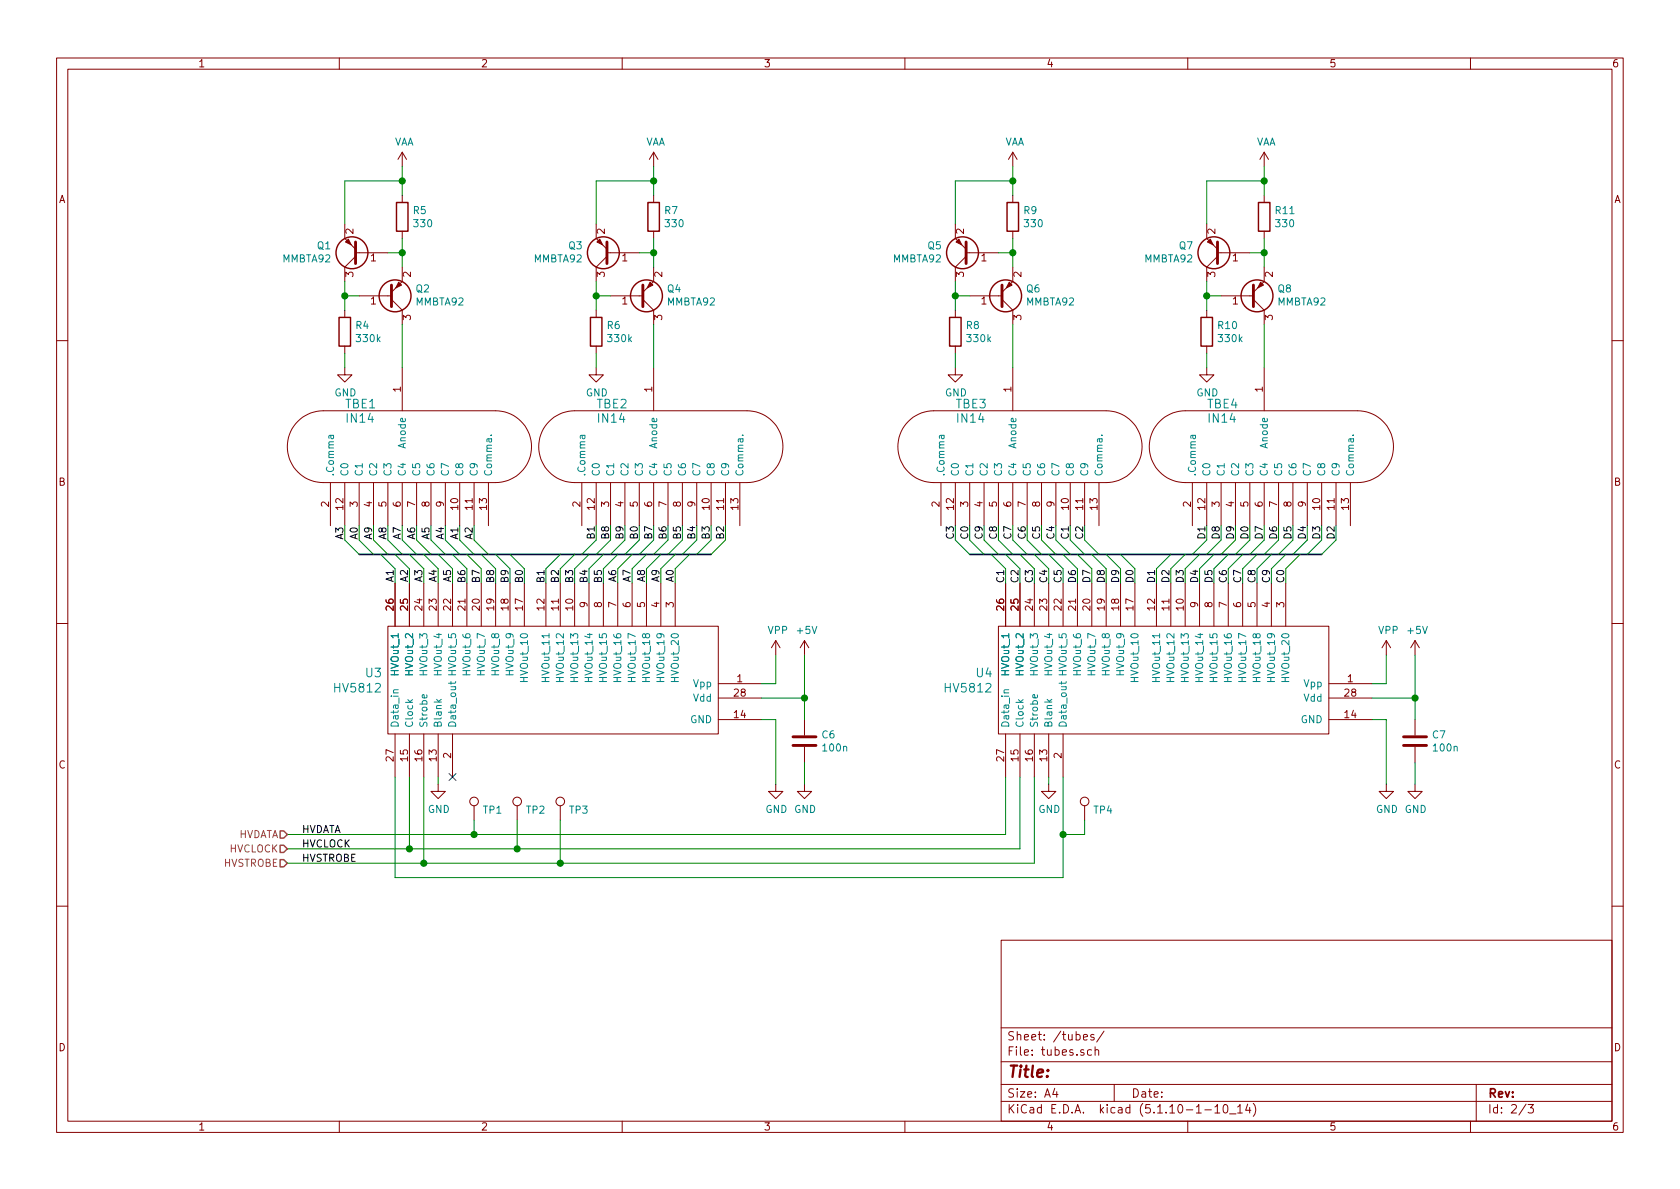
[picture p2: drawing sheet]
<svg xmlns="http://www.w3.org/2000/svg" width="297mm" height="210mm" viewBox="0 0 297 210" stroke-linecap="round" stroke-linejoin="round" font-family="sans-serif">
<g fill="none" stroke="#840000" stroke-width=".18">
<path d="M10 10.3h277v189.9h-277zM12 12.2h273v186.1h-273zM60 10.3v1.9M110 10.3v1.9M160 10.3v1.9M210 10.3v1.9M260 10.3v1.9M61 39.6v2.6l1.9 1.9M71.1 26.9v2.6M71.1 34.5v1.3M71.1 26.9l-.7 1.3M71.1 26.9l.8 1.3"/>
<path d="M105.4 39.6v2.6l1.9 1.9M115.6 26.9v2.6M115.6 34.5v1.3M115.6 26.9l-.8 1.3M115.6 26.9l.7 1.3M168.9 39.6v2.6l1.9 1.9M179.1 26.9v2.6M179.1 34.5v1.3M179.1 26.9l-.8 1.3M179.1 26.9l.7 1.3M213.4 39.6v2.6l1.9 1.9M223.5 26.9v2.6"/>
<path d="M223.5 34.5v1.3M223.5 26.9l-.7 1.3M223.5 26.9l.8 1.3M61 54.9v1.2M62.9 44.7h5.7M62.9 45.3l-1.9 1.9v2.6M63.5 52.3h5.7M69.2 53l1.9 1.9v2.5M71.1 47.2v2.6l-1.9 1.9M71.1 40.9v1.3M105.4 54.9v1.2M107.3 44.7h5.7"/>
<path d="M107.3 45.3l-1.9 1.9v2.6M107.9 52.3h5.8M113.7 53l1.9 1.9v2.5M115.6 47.2v2.6l-1.9 1.9M115.6 40.9v1.3M168.9 54.9v1.2M170.8 45.3l-1.9 1.9v2.6M170.8 44.7h5.7M171.4 52.3h5.8M177.2 53l1.9 1.9v2.5M179.1 40.9v1.3M179.1 47.2v2.6l-1.9 1.9"/>
<path d="M213.4 54.9v1.2M215.3 45.3l-1.9 1.9v2.6M215.3 44.7h5.7M215.9 52.3h5.7M221.6 53l1.9 1.9v2.5M223.5 40.9v1.3M223.5 47.2v2.6l-1.9 1.9M10 60.2h2M52.7 74.5a6.4 6.4 0 0 1 4.4-1.9h30.5a6.3 6.3 0 0 1 6.4 6.4 6.3 6.3 0 0 1-6.4 6.3h-30.5a6.3 6.3 0 0 1-5.8-3.9 6.3 6.3 0 0 1 1.4-6.9zM61 65v1.3h1.2l-1.2 1.3-1.3-1.3h1.3M61 61.2v1.3M71.1 65v7.6"/>
<path d="M97.1 74.5a6.4 6.4 0 0 1 4.5-1.9h30.5a6.3 6.3 0 0 1 6.3 6.4 6.3 6.3 0 0 1-6.3 6.3h-30.5a6.3 6.3 0 0 1-5.9-3.9 6.3 6.3 0 0 1 1.4-6.9zM105.4 65v1.3h1.3l-1.3 1.3-1.3-1.3h1.3M105.4 61.2v1.3M115.6 65v7.6M160.6 74.5a6.4 6.4 0 0 1 4.5-1.9h30.5a6.3 6.3 0 0 1 6.3 6.4 6.3 6.3 0 0 1-6.3 6.3h-30.5a6.3 6.3 0 0 1-5.9-3.9 6.3 6.3 0 0 1 1.4-6.9zM168.9 65v1.3h1.3l-1.3 1.3-1.3-1.3h1.3M168.9 61.2v1.3M179.1 65v7.6M205.1 74.5a6.4 6.4 0 0 1 4.4-1.9h30.5a6.3 6.3 0 0 1 6.4 6.4 6.3 6.3 0 0 1-6.4 6.3h-30.5a6.3 6.3 0 0 1-5.8-3.9 6.3 6.3 0 0 1 1.4-6.9zM213.4 65v1.3h1.2l-1.2 1.3-1.3-1.3h1.3M213.4 61.2v1.3M223.5 65v7.6"/>
<path d="M285 60.2h2M58.4 85.3v7.7M61 85.3v7.7M63.5 85.3v7.7M66 85.3v7.7M68.6 85.3v7.7M71.1 85.3v7.7M73.7 85.3v7.7M76.2 85.3v7.7M78.7 85.3v7.7M81.3 85.3v7.7M83.8 85.3v7.7"/>
<path d="M86.4 85.3v7.7M102.9 85.3v7.7M105.4 85.3v7.7M107.9 85.3v7.7M110.5 85.3v7.7M113 85.3v7.7M115.6 85.3v7.7M118.1 85.3v7.7M120.6 85.3v7.7M123.2 85.3v7.7M125.7 85.3v7.7M128.3 85.3v7.7"/>
<path d="M130.8 85.3v7.7M166.4 85.3v7.7M168.9 85.3v7.7M171.4 85.3v7.7M174 85.3v7.7M176.5 85.3v7.7M179.1 85.3v7.7M181.6 85.3v7.7M184.1 85.3v7.7M186.7 85.3v7.7M189.2 85.3v7.7M191.8 85.3v7.7"/>
<path d="M194.3 85.3v7.7M210.8 85.3v7.7M213.4 85.3v7.7M215.9 85.3v7.7M218.4 85.3v7.7M221 85.3v7.7M223.5 85.3v7.7M226.1 85.3v7.7M228.6 85.3v7.7M231.1 85.3v7.7M233.7 85.3v7.7M236.2 85.3v7.7"/>
<path d="M238.8 85.3v7.7M10 110.3h2M68.6 110.7h58.4v19.1h-58.4zM69.8 103.1v7.6M72.4 103.1v7.6M74.9 103.1v7.6M77.5 103.1v7.6M80 103.1v7.6M82.5 103.1v7.6M85.1 103.1v7.6M87.6 103.1v7.6M90.2 103.1v7.6"/>
<path d="M92.7 103.1v7.6M96.5 103.1v7.6M99.1 103.1v7.6M101.6 103.1v7.6M104.1 103.1v7.6M106.7 103.1v7.6M109.2 103.1v7.6M111.8 103.1v7.6M114.3 103.1v7.6M116.8 103.1v7.6M119.4 103.1v7.6M137.2 113.3l-.8 1.2"/>
<path d="M137.2 113.3v2.5M137.2 113.3l.7 1.2M142.2 113.3v2.5M142.2 113.3l-.7 1.2M142.2 113.3l.8 1.2M176.5 110.7h58.4v19.1h-58.4zM177.8 103.1v7.6M180.3 103.1v7.6M182.9 103.1v7.6M185.4 103.1v7.6M188 103.1v7.6M190.5 103.1v7.6"/>
<path d="M193 103.1v7.6M195.6 103.1v7.6M198.1 103.1v7.6M200.7 103.1v7.6M204.5 103.1v7.6M207 103.1v7.6M209.5 103.1v7.6M212.1 103.1v7.6M214.6 103.1v7.6M217.2 103.1v7.6M219.7 103.1v7.6M222.2 103.1v7.6"/>
<path d="M224.8 103.1v7.6M227.3 103.1v7.6M245.1 113.3l-.8 1.2M245.1 113.3v2.5M245.1 113.3l.8 1.2M250.2 113.3v2.5M250.2 113.3l-.8 1.2M250.2 113.3l.8 1.2M285 110.3h2M69.8 129.8v7.6M72.4 129.8v7.6M74.9 129.8v7.6"/>
<path d="M77.5 138.7v1.2h1.2l-1.2 1.3-1.3-1.3h1.3M77.5 129.8v7.6M80 129.8v7.6M127 120.9h7.6M127 127.2h7.6M127 123.4h7.6M137.2 138.7v1.2h1.2l-1.2 1.3-1.3-1.3h1.3M142.2 138.7v1.2h1.3l-1.3 1.3-1.2-1.3h1.2M142.2 127.2v2.8M142.2 132.1v2.8M177.8 129.8v7.6M180.3 129.8v7.6"/>
<path d="M182.9 129.8v7.6M185.4 138.7v1.2h1.3l-1.3 1.3-1.3-1.3h1.3M185.4 129.8v7.6M188 129.8v7.6M234.9 120.9h7.7M234.9 127.2h7.7M234.9 123.4h7.7M245.1 138.7v1.2h1.3l-1.3 1.3-1.3-1.3h1.3M250.2 138.7v1.2h1.3l-1.3 1.3-1.3-1.3h1.3M250.2 127.2v2.8M250.2 132.1v2.8M83.8 142.5v2.5"/>
<path d="M91.4 142.5v2.5M99.1 142.5v2.5M191.8 142.5v2.5M10 160.2h2M177 166.3h108v32h-108zM285 160.2h2M60 198.3v1.9M110 198.3v1.9M160 198.3v1.9M177 194.8h108M177 191.8h108M177 187.8h108"/>
<path d="M177 181.8h108M186.5 192.5l-.4 1h1M186.8 193v1M191.6 183.4l.7-.1-.1-.3-.4-.1-.2 .2v.7h.6M193 185.7l-.4-.1-.3 .3v.6l.3 .1 .4-.1M193.4 183a.37 .37 0 0 0-.6 .1l.1 .3 .5 .1 .1 .1-.2 .3-.5-.1M193.6 185.7l.2-.1 .4 .1 .1 .9M193.6 185.1v1.5M195.2 182.3l-1.3 2M197 191.8v3M210 198.3v1.9M213 196.3h1.2"/>
<path d="M214.8 195.8l.4-.5v1.5M214.8 196.8h.9M216.4 195.5l.3-.2a.94 .94 0 0 1 0 1.5l-.4-.3v-.6zM217.4 197h1.1M218.8 195.8l.5-.5v1.5M218.8 196.8h.9M220.6 195.2l-.4 1.1h1M221 195.8v1M221.6 195.1a1.71 1.71 0 0 1 0 2.3M260 198.3v1.9M261 191.8v6.5M269.8 195.2l-1.2 2"/>
<path d="M270.2 195.3h.9l-.5 .6 .4 .1v.7l-.2 .1-.6-.1"/>
<circle cx="83.8" cy="141.7" r=".76"/>
<circle cx="91.4" cy="141.7" r=".76"/>
<circle cx="99.1" cy="141.7" r=".76"/>
<circle cx="191.8" cy="141.7" r=".76"/>
</g>
<g fill="none" stroke="#008484" stroke-width=".18">
<path d="M58.4 77l.1 .4 .2 .2 .2-.1v-.5M59 77h-.8v.5M86.8 77h.1M102.9 77v.4l.2 .2 .3-.1v-.5M103.4 77h-.8v.5M131.2 77h.2M166.4 77v.4l.2 .2 .3-.1v-.5M166.9 77h-.8v.5M194.7 77h.2M210.8 77l.1 .4 .2 .2 .2-.1v-.5M211.4 77h-.8v.5M239.2 77h.1"/>
<path d="M70.4 122h-.8v.3l.1 .2M72.1 123.7l.5 .5M72.9 123.7l-.4 .4M75.4 122.9l.1 .3-.2 .2h-.6v-.5l.3-.1 .1 .6M77.2 123.7l.5 .4M78 123.7l-.5 .3M79.7 120.5v.5M80.6 120.5l-.2 .3h-1.1M178.4 122h-.8l-.1 .3 .1 .2M180.1 123.7l.4 .5M180.9 123.7l-.5 .4M183.4 122.9v.3l-.1 .2h-.6v-.5l.2-.1 .1 .6"/>
<path d="M185.1 123.7l.5 .4M186 123.7l-.5 .3M187.7 120.5v.5M188.5 120.5l-.2 .3h-1.1"/>
</g>
<g fill="none" stroke="#840000" stroke-width=".25">
<path d="M70.1 35.8h2v5.1h-2zM114.6 35.8h2v5.1h-2zM178.1 35.8h2v5.1h-2zM222.5 35.8h2v5.1h-2zM59.9 56.1h2.1v5.1h-2.1zM104.4 56.1h2v5.1h-2zM167.9 56.1h2v5.1h-2zM212.3 56.1h2.1v5.1h-2.1z"/>
<circle cx="62.2" cy="44.7" r="2.82"/>
<circle cx="69.8" cy="52.3" r="2.82"/>
<circle cx="106.7" cy="44.7" r="2.82"/>
<circle cx="114.3" cy="52.3" r="2.82"/>
<circle cx="170.2" cy="44.7" r="2.82"/>
<circle cx="177.8" cy="52.3" r="2.82"/>
<circle cx="214.6" cy="44.7" r="2.82"/>
<circle cx="222.2" cy="52.3" r="2.82"/>
</g>
<g fill="#840000" stroke="#840000" stroke-width=".51">
<path d="M221.6 50.4v3.8z"/>
<path d="M177.2 50.4v3.8z"/>
<path d="M113.7 50.4v3.8z"/>
<path d="M69.2 50.4v3.8z"/>
<path d="M215.3 42.8v3.8z"/>
<path d="M170.8 42.8v3.8z"/>
<path d="M107.3 42.8v3.8z"/>
<path d="M62.9 42.8v3.8z"/>
</g>
<g fill="#840000" stroke="#840000" stroke-width=".18">
<path d="M222.9 49.9l.5 .5-1 .5z"/>
<path d="M178.4 49.9l.5 .5-1 .5z"/>
<path d="M114.9 49.9l.5 .5-1 .5z"/>
<path d="M70.5 49.9l.5 .5-1 .5z"/>
<path d="M213.5 42.8l.5-.5 .5 1z"/>
<path d="M169 42.8l.5-.5 .6 1z"/>
<path d="M105.5 42.8l.5-.5 .6 1z"/>
<path d="M61.1 42.8l.5-.5 .5 1z"/>
</g>
<path d="M140.2 131.8h4.1M140.2 130.3h4.1M248.2 131.8h4M248.2 130.3h4" fill="none" stroke="#840000" stroke-width=".51"/>
<path d="M63.5 98h62.2M171.4 98h62.3" fill="none" stroke="#000084" stroke-width=".3"/>
<g fill="none" stroke="#008400" stroke-width=".18">
<path d="M71.1 29.5v5M71.1 32h-10.1v7.6M115.6 32h-10.2v7.6M115.6 29.5v5M179.1 32h-10.2v7.6M179.1 29.5v5M223.5 32h-10.1v7.6M223.5 29.5v5M61 49.8v5.1M61 52.3h2.5M68.6 44.7h2.5M71.1 42.2v5"/>
<path d="M71.1 57.4v7.6M105.4 52.3h2.5M105.4 49.8v5.1M113 44.7h2.6M115.6 42.2v5M115.6 57.4v7.6M168.9 52.3h2.5M168.9 49.8v5.1M176.5 44.7h2.6M179.1 42.2v5M179.1 57.4v7.6M213.4 49.8v5.1"/>
<path d="M213.4 52.3h2.5M221 44.7h2.5M223.5 42.2v5M223.5 57.4v7.6M61 62.5v2.5M105.4 62.5v2.5M168.9 62.5v2.5M213.4 62.5v2.5M61 95.5l2.5 2.5M63.5 95.5l2.5 2.5M66 95.5l2.6 2.5M67.3 98l2.5 2.6"/>
<path d="M68.6 95.5l2.5 2.5M69.8 98l2.6 2.6M71.1 95.5l2.6 2.5M72.4 98l2.5 2.6M73.7 95.5l2.5 2.5M74.9 98l2.6 2.6M76.2 95.5l2.5 2.5M77.5 98l2.5 2.6M78.7 95.5l2.6 2.5M80 98l2.5 2.6M81.3 93v2.5l2.5 2.5M82.5 98l2.6 2.6"/>
<path d="M83.8 95.5l2.6 2.5M85.1 98l2.5 2.6M87.6 98l2.6 2.6M90.2 98l2.5 2.6M99.1 98l-2.6 2.6M101.6 98l-2.5 2.6M104.1 98l-2.5 2.6M105.4 93v2.5l-2.5 2.5M106.7 98l-2.6 2.6M107.9 95.5l-2.5 2.5M109.2 98l-2.5 2.6M110.5 95.5l-2.6 2.5"/>
<path d="M111.8 98l-2.6 2.6M113 95.5l-2.5 2.5M114.3 98l-2.5 2.6M115.6 95.5l-2.6 2.5M116.8 98l-2.5 2.6M118.1 95.5l-2.5 2.5M119.4 98l-2.6 2.6M120.6 95.5l-2.5 2.5M121.9 98l-2.5 2.6M123.2 95.5l-2.6 2.5M125.7 95.5l-2.5 2.5M128.3 95.5l-2.6 2.5"/>
<path d="M168.9 95.5l2.5 2.5M171.4 95.5l2.6 2.5M174 95.5l2.5 2.5M175.3 98l2.5 2.6M176.5 95.5l2.6 2.5M177.8 98l2.5 2.6M179.1 95.5l2.5 2.5M180.3 98l2.6 2.6M181.6 95.5l2.5 2.5M182.9 98l2.5 2.6M184.1 95.5l2.6 2.5M185.4 98l2.6 2.6"/>
<path d="M186.7 95.5l2.5 2.5M188 98l2.5 2.6M189.2 93v2.5l2.6 2.5M190.5 98l2.5 2.6M191.8 95.5l2.5 2.5M193 98l2.6 2.6M195.6 98l2.5 2.6M198.1 98l2.6 2.6M207 98l-2.5 2.6M209.5 98l-2.5 2.6M212.1 98l-2.6 2.6M213.4 93v2.5l-2.6 2.5"/>
<path d="M214.6 98l-2.5 2.6M215.9 95.5l-2.5 2.5M217.2 98l-2.6 2.6M218.4 95.5l-2.5 2.5M219.7 98l-2.5 2.6M221 95.5l-2.6 2.5M222.2 98l-2.5 2.6M223.5 95.5l-2.5 2.5M224.8 98l-2.6 2.6M226.1 95.5l-2.6 2.5M227.3 98l-2.5 2.6M228.6 95.5l-2.5 2.5"/>
<path d="M229.9 98l-2.6 2.6M231.1 95.5l-2.5 2.5M233.7 95.5l-2.6 2.5M236.2 95.5l-2.5 2.5M137.2 115.8v5.1h-2.6M142.2 115.8v11.4M245.1 115.8v5.1h-2.5M250.2 115.8v11.4M69.8 137.4v17.8h118.2v-17.8M72.4 137.4v12.7M74.9 137.4v15.2M77.5 137.4v1.3"/>
<path d="M134.6 123.4h7.6M134.6 127.2h2.6v11.5M142.2 134.9v3.8M177.8 137.4v10.2h-127M180.3 137.4v12.7h-129.5M182.9 137.4v15.2h-132.1M185.4 137.4v1.3M242.6 127.2h2.5v11.5M242.6 123.4h7.6M250.2 134.9v3.8M83.8 145v2.6M91.4 145v5.1"/>
<path d="M99.1 145v7.6M191.8 145v2.6h-3.8"/>
</g>
<path d="M49.5 152h.7l.6 .6-.6 .7h-.7zM49.5 149.5h.7l.6 .6-.6 .6h-.7zM49.5 146.9h.7l.6 .7-.6 .6h-.7z" fill="none" stroke="#848400" stroke-width=".25"/>
<g fill="#008400" stroke="#008400" stroke-width=".25">
<circle cx="179.1" cy="32" r=".51"/>
<circle cx="99.1" cy="152.6" r=".51"/>
<circle cx="91.4" cy="150.1" r=".51"/>
<circle cx="83.8" cy="147.6" r=".51"/>
<circle cx="74.9" cy="152.6" r=".51"/>
<circle cx="72.4" cy="150.1" r=".51"/>
<circle cx="71.1" cy="32" r=".51"/>
<circle cx="71.1" cy="44.7" r=".51"/>
<circle cx="61" cy="52.3" r=".51"/>
<circle cx="115.6" cy="32" r=".51"/>
<circle cx="115.6" cy="44.7" r=".51"/>
<circle cx="105.4" cy="52.3" r=".51"/>
<circle cx="250.2" cy="123.4" r=".51"/>
<circle cx="142.2" cy="123.4" r=".51"/>
<circle cx="213.4" cy="52.3" r=".51"/>
<circle cx="223.5" cy="44.7" r=".51"/>
<circle cx="188" cy="147.6" r=".51"/>
<circle cx="223.5" cy="32" r=".51"/>
<circle cx="168.9" cy="52.3" r=".51"/>
<circle cx="179.1" cy="44.7" r=".51"/>
</g>
<path d="M79.4 136.8l1.2 1.2M80.6 136.8l-1.2 1.2" fill="none" stroke="#000084" stroke-width=".18"/>
<text font-size="2.8" fill="#840000" x="178" y="190.5">Title:</text>
<g font-size="2.1" fill="#008484">
<text x="61.1" y="72.2">TBE1</text>
<text x="61.4" y="74.7">IN14</text>
<text x="105.5" y="72.2">TBE2</text>
<text x="105.9" y="74.7">IN14</text>
<text x="169" y="72.2">TBE3</text>
<text x="169.4" y="74.7">IN14</text>
<text x="213.5" y="72.2">TBE4</text>
<text x="213.8" y="74.7">IN14</text>
<text x="64.7" y="119.8">U3</text>
<text x="172.6" y="119.8">U4</text>
<text x="59.4" y="122.4">HV5812</text>
<text x="167.3" y="122.4">HV5812</text>
</g>
<g font-size="2.1" fill="#840000">
<text x="178" y="184">Sheet: /tubes/</text>
<text x="178" y="186.7">File: tubes.sch</text>
<text x="178" y="196.9">KiCad E.D.A. kicad (5.1.10-1-10_14)</text>
<text x="178" y="194.1">Size: A4</text>
<text x="200" y="194.1">Date:</text>
<text x="263" y="194.1">Rev:</text>
<text x="263" y="196.9">Id: 2/3</text>
</g>
<g font-size="1.8" fill="#840000">
<text x="35" y="11.9">1</text>
<text x="85" y="11.9">2</text>
<text x="135" y="11.9">3</text>
<text x="185" y="11.9">4</text>
<text x="235" y="11.9">5</text>
<text x="285" y="11.9">6</text>
<text x="10.4" y="35.9">A</text>
<text x="285.4" y="35.9">A</text>
<text x="62.5" y="41.4" transform="rotate(-90 62.5 41.4)">2</text>
<text x="106.9" y="41.4" transform="rotate(-90 106.9 41.4)">2</text>
<text x="170.4" y="41.4" transform="rotate(-90 170.4 41.4)">2</text>
<text x="214.9" y="41.4" transform="rotate(-90 214.9 41.4)">2</text>
<text x="65.6" y="46.2">1</text>
<text x="110" y="46.2">1</text>
<text x="173.5" y="46.2">1</text>
<text x="218" y="46.2">1</text>
<text x="62.5" y="49" transform="rotate(-90 62.5 49)">3</text>
<text x="65.6" y="53.8">1</text>
<text x="72.6" y="49" transform="rotate(-90 72.6 49)">2</text>
<text x="106.9" y="49" transform="rotate(-90 106.9 49)">3</text>
<text x="110" y="53.8">1</text>
<text x="117.1" y="49" transform="rotate(-90 117.1 49)">2</text>
<text x="170.4" y="49" transform="rotate(-90 170.4 49)">3</text>
<text x="173.5" y="53.8">1</text>
<text x="180.6" y="49" transform="rotate(-90 180.6 49)">2</text>
<text x="214.9" y="49" transform="rotate(-90 214.9 49)">3</text>
<text x="218" y="53.8">1</text>
<text x="225" y="49" transform="rotate(-90 225 49)">2</text>
<text x="72.6" y="56.6" transform="rotate(-90 72.6 56.6)">3</text>
<text x="117.1" y="56.6" transform="rotate(-90 117.1 56.6)">3</text>
<text x="180.6" y="56.6" transform="rotate(-90 180.6 56.6)">3</text>
<text x="225" y="56.6" transform="rotate(-90 225 56.6)">3</text>
<text x="70.9" y="69.3" transform="rotate(-90 70.9 69.3)">1</text>
<text x="115.3" y="69.3" transform="rotate(-90 115.3 69.3)">1</text>
<text x="178.8" y="69.3" transform="rotate(-90 178.8 69.3)">1</text>
<text x="223.3" y="69.3" transform="rotate(-90 223.3 69.3)">1</text>
<text x="10.4" y="85.9">B</text>
<text x="58.2" y="89.6" transform="rotate(-90 58.2 89.6)">2</text>
<text x="63.2" y="89.6" transform="rotate(-90 63.2 89.6)">3</text>
<text x="65.8" y="89.6" transform="rotate(-90 65.8 89.6)">4</text>
<text x="68.3" y="89.6" transform="rotate(-90 68.3 89.6)">5</text>
<text x="70.9" y="89.6" transform="rotate(-90 70.9 89.6)">6</text>
<text x="73.4" y="89.6" transform="rotate(-90 73.4 89.6)">7</text>
<text x="75.9" y="89.6" transform="rotate(-90 75.9 89.6)">8</text>
<text x="78.5" y="89.6" transform="rotate(-90 78.5 89.6)">9</text>
<text x="102.6" y="89.6" transform="rotate(-90 102.6 89.6)">2</text>
<text x="107.7" y="89.6" transform="rotate(-90 107.7 89.6)">3</text>
<text x="110.2" y="89.6" transform="rotate(-90 110.2 89.6)">4</text>
<text x="112.8" y="89.6" transform="rotate(-90 112.8 89.6)">5</text>
<text x="115.3" y="89.6" transform="rotate(-90 115.3 89.6)">6</text>
<text x="117.9" y="89.6" transform="rotate(-90 117.9 89.6)">7</text>
<text x="120.4" y="89.6" transform="rotate(-90 120.4 89.6)">8</text>
<text x="122.9" y="89.6" transform="rotate(-90 122.9 89.6)">9</text>
<text x="166.1" y="89.6" transform="rotate(-90 166.1 89.6)">2</text>
<text x="171.2" y="89.6" transform="rotate(-90 171.2 89.6)">3</text>
<text x="173.7" y="89.6" transform="rotate(-90 173.7 89.6)">4</text>
<text x="176.3" y="89.6" transform="rotate(-90 176.3 89.6)">5</text>
<text x="178.8" y="89.6" transform="rotate(-90 178.8 89.6)">6</text>
<text x="181.4" y="89.6" transform="rotate(-90 181.4 89.6)">7</text>
<text x="183.9" y="89.6" transform="rotate(-90 183.9 89.6)">8</text>
<text x="186.4" y="89.6" transform="rotate(-90 186.4 89.6)">9</text>
<text x="210.6" y="89.6" transform="rotate(-90 210.6 89.6)">2</text>
<text x="215.6" y="89.6" transform="rotate(-90 215.6 89.6)">3</text>
<text x="218.2" y="89.6" transform="rotate(-90 218.2 89.6)">4</text>
<text x="220.7" y="89.6" transform="rotate(-90 220.7 89.6)">5</text>
<text x="223.3" y="89.6" transform="rotate(-90 223.3 89.6)">6</text>
<text x="225.8" y="89.6" transform="rotate(-90 225.8 89.6)">7</text>
<text x="228.3" y="89.6" transform="rotate(-90 228.3 89.6)">8</text>
<text x="230.9" y="89.6" transform="rotate(-90 230.9 89.6)">9</text>
<text x="285.4" y="85.9">B</text>
<text x="60.7" y="90.1" transform="rotate(-90 60.7 90.1)">12</text>
<text x="81" y="90.1" transform="rotate(-90 81 90.1)">10</text>
<text x="83.6" y="90.1" transform="rotate(-90 83.6 90.1)">11</text>
<text x="86.1" y="90.1" transform="rotate(-90 86.1 90.1)">13</text>
<text x="105.2" y="90.1" transform="rotate(-90 105.2 90.1)">12</text>
<text x="125.5" y="90.1" transform="rotate(-90 125.5 90.1)">10</text>
<text x="128" y="90.1" transform="rotate(-90 128 90.1)">11</text>
<text x="130.6" y="90.1" transform="rotate(-90 130.6 90.1)">13</text>
<text x="168.7" y="90.1" transform="rotate(-90 168.7 90.1)">12</text>
<text x="189" y="90.1" transform="rotate(-90 189 90.1)">10</text>
<text x="191.5" y="90.1" transform="rotate(-90 191.5 90.1)">11</text>
<text x="194.1" y="90.1" transform="rotate(-90 194.1 90.1)">13</text>
<text x="213.1" y="90.1" transform="rotate(-90 213.1 90.1)">12</text>
<text x="233.4" y="90.1" transform="rotate(-90 233.4 90.1)">10</text>
<text x="236" y="90.1" transform="rotate(-90 236 90.1)">11</text>
<text x="238.5" y="90.1" transform="rotate(-90 238.5 90.1)">13</text>
<text x="69.6" y="107.9" transform="rotate(-90 69.6 107.9)">26</text>
<text x="72.1" y="107.9" transform="rotate(-90 72.1 107.9)">25</text>
<text x="74.7" y="107.9" transform="rotate(-90 74.7 107.9)">24</text>
<text x="77.2" y="107.9" transform="rotate(-90 77.2 107.9)">23</text>
<text x="79.8" y="107.9" transform="rotate(-90 79.8 107.9)">22</text>
<text x="82.3" y="107.9" transform="rotate(-90 82.3 107.9)">21</text>
<text x="84.8" y="107.9" transform="rotate(-90 84.8 107.9)">20</text>
<text x="87.4" y="107.9" transform="rotate(-90 87.4 107.9)">19</text>
<text x="89.9" y="107.9" transform="rotate(-90 89.9 107.9)">18</text>
<text x="92.5" y="107.9" transform="rotate(-90 92.5 107.9)">17</text>
<text x="96.3" y="107.9" transform="rotate(-90 96.3 107.9)">12</text>
<text x="98.8" y="107.9" transform="rotate(-90 98.8 107.9)">11</text>
<text x="101.3" y="107.9" transform="rotate(-90 101.3 107.9)">10</text>
<text x="103.9" y="107.4" transform="rotate(-90 103.9 107.4)">9</text>
<text x="106.4" y="107.4" transform="rotate(-90 106.4 107.4)">8</text>
<text x="109" y="107.4" transform="rotate(-90 109 107.4)">7</text>
<text x="111.5" y="107.4" transform="rotate(-90 111.5 107.4)">6</text>
<text x="114" y="107.4" transform="rotate(-90 114 107.4)">5</text>
<text x="116.6" y="107.4" transform="rotate(-90 116.6 107.4)">4</text>
<text x="119.1" y="107.4" transform="rotate(-90 119.1 107.4)">3</text>
<text x="177.5" y="107.9" transform="rotate(-90 177.5 107.9)">26</text>
<text x="180.1" y="107.9" transform="rotate(-90 180.1 107.9)">25</text>
<text x="182.6" y="107.9" transform="rotate(-90 182.6 107.9)">24</text>
<text x="185.2" y="107.9" transform="rotate(-90 185.2 107.9)">23</text>
<text x="187.7" y="107.9" transform="rotate(-90 187.7 107.9)">22</text>
<text x="190.2" y="107.9" transform="rotate(-90 190.2 107.9)">21</text>
<text x="192.8" y="107.9" transform="rotate(-90 192.8 107.9)">20</text>
<text x="195.3" y="107.9" transform="rotate(-90 195.3 107.9)">19</text>
<text x="197.9" y="107.9" transform="rotate(-90 197.9 107.9)">18</text>
<text x="200.4" y="107.9" transform="rotate(-90 200.4 107.9)">17</text>
<text x="204.2" y="107.9" transform="rotate(-90 204.2 107.9)">12</text>
<text x="206.8" y="107.9" transform="rotate(-90 206.8 107.9)">11</text>
<text x="209.3" y="107.9" transform="rotate(-90 209.3 107.9)">10</text>
<text x="211.8" y="107.4" transform="rotate(-90 211.8 107.4)">9</text>
<text x="214.4" y="107.4" transform="rotate(-90 214.4 107.4)">8</text>
<text x="216.9" y="107.4" transform="rotate(-90 216.9 107.4)">7</text>
<text x="219.5" y="107.4" transform="rotate(-90 219.5 107.4)">6</text>
<text x="222" y="107.4" transform="rotate(-90 222 107.4)">5</text>
<text x="224.5" y="107.4" transform="rotate(-90 224.5 107.4)">4</text>
<text x="227.1" y="107.4" transform="rotate(-90 227.1 107.4)">3</text>
<text x="129.8" y="123.2">28</text>
<text x="130.3" y="120.6">1</text>
<text x="237.8" y="123.2">28</text>
<text x="238.3" y="120.6">1</text>
<text x="129.8" y="127">14</text>
<text x="237.8" y="127">14</text>
<text x="10.4" y="135.9">C</text>
<text x="69.6" y="134.6" transform="rotate(-90 69.6 134.6)">27</text>
<text x="72.1" y="134.6" transform="rotate(-90 72.1 134.6)">15</text>
<text x="74.7" y="134.6" transform="rotate(-90 74.7 134.6)">16</text>
<text x="77.2" y="134.6" transform="rotate(-90 77.2 134.6)">13</text>
<text x="79.8" y="134.1" transform="rotate(-90 79.8 134.1)">2</text>
<text x="177.5" y="134.6" transform="rotate(-90 177.5 134.6)">27</text>
<text x="180.1" y="134.6" transform="rotate(-90 180.1 134.6)">15</text>
<text x="182.6" y="134.6" transform="rotate(-90 182.6 134.6)">16</text>
<text x="185.2" y="134.6" transform="rotate(-90 185.2 134.6)">13</text>
<text x="187.7" y="134.1" transform="rotate(-90 187.7 134.1)">2</text>
<text x="285.4" y="135.9">C</text>
<text x="10.4" y="185.9">D</text>
<text x="285.4" y="185.9">D</text>
<text x="35" y="199.9">1</text>
<text x="85" y="199.9">2</text>
<text x="135" y="199.9">3</text>
<text x="185" y="199.9">4</text>
<text x="235" y="199.9">5</text>
<text x="285" y="199.9">6</text>
</g>
<g font-size="1.8" fill="#008484">
<text x="69.6" y="25.7">VAA</text>
<text x="114.1" y="25.7">VAA</text>
<text x="177.6" y="25.7">VAA</text>
<text x="222" y="25.7">VAA</text>
<text x="73.1" y="37.9">R5</text>
<text x="73.3" y="40.2">330</text>
<text x="117.6" y="37.9">R7</text>
<text x="117.8" y="40.2">330</text>
<text x="181.1" y="37.9">R9</text>
<text x="181.3" y="40.2">330</text>
<text x="225.6" y="37.9">R11</text>
<text x="225.7" y="40.2">330</text>
<text x="50" y="46.4">MMBTA92</text>
<text x="56.1" y="44.1">Q1</text>
<text x="94.4" y="46.4">MMBTA92</text>
<text x="100.6" y="44.1">Q3</text>
<text x="157.9" y="46.4">MMBTA92</text>
<text x="164.1" y="44.1">Q5</text>
<text x="202.4" y="46.4">MMBTA92</text>
<text x="208.5" y="44.1">Q7</text>
<text x="73.6" y="51.7">Q2</text>
<text x="118" y="51.7">Q4</text>
<text x="181.5" y="51.7">Q6</text>
<text x="226" y="51.7">Q8</text>
<text x="62.9" y="58.2">R4</text>
<text x="73.5" y="54">MMBTA92</text>
<text x="107.4" y="58.2">R6</text>
<text x="118" y="54">MMBTA92</text>
<text x="170.9" y="58.2">R8</text>
<text x="181.5" y="54">MMBTA92</text>
<text x="215.4" y="58.2">R10</text>
<text x="225.9" y="54">MMBTA92</text>
<text x="63.2" y="60.5">330k</text>
<text x="107.6" y="60.5">330k</text>
<text x="171.1" y="60.5">330k</text>
<text x="215.6" y="60.5">330k</text>
<text x="59.1" y="70.1">GND</text>
<text x="103.6" y="70.1">GND</text>
<text x="167.1" y="70.1">GND</text>
<text x="211.5" y="70.1">GND</text>
<text x="71.8" y="79.2" transform="rotate(-90 71.8 79.2)">Anode</text>
<text x="116.2" y="79.2" transform="rotate(-90 116.2 79.2)">Anode</text>
<text x="179.7" y="79.2" transform="rotate(-90 179.7 79.2)">Anode</text>
<text x="224.2" y="79.2" transform="rotate(-90 224.2 79.2)">Anode</text>
<text x="59.1" y="84.3" transform="rotate(-90 59.1 84.3)">.Comma</text>
<text x="61.6" y="84.3" transform="rotate(-90 61.6 84.3)">C0</text>
<text x="64.1" y="84.3" transform="rotate(-90 64.1 84.3)">C1</text>
<text x="66.7" y="84.3" transform="rotate(-90 66.7 84.3)">C2</text>
<text x="69.2" y="84.3" transform="rotate(-90 69.2 84.3)">C3</text>
<text x="71.8" y="84.3" transform="rotate(-90 71.8 84.3)">C4</text>
<text x="74.3" y="84.3" transform="rotate(-90 74.3 84.3)">C5</text>
<text x="76.8" y="84.3" transform="rotate(-90 76.8 84.3)">C6</text>
<text x="79.4" y="84.3" transform="rotate(-90 79.4 84.3)">C7</text>
<text x="81.9" y="84.3" transform="rotate(-90 81.9 84.3)">C8</text>
<text x="84.5" y="84.3" transform="rotate(-90 84.5 84.3)">C9</text>
<text x="87" y="84.3" transform="rotate(-90 87 84.3)">Comma.</text>
<text x="103.5" y="84.3" transform="rotate(-90 103.5 84.3)">.Comma</text>
<text x="106" y="84.3" transform="rotate(-90 106 84.3)">C0</text>
<text x="108.6" y="84.3" transform="rotate(-90 108.6 84.3)">C1</text>
<text x="111.1" y="84.3" transform="rotate(-90 111.1 84.3)">C2</text>
<text x="113.7" y="84.3" transform="rotate(-90 113.7 84.3)">C3</text>
<text x="116.2" y="84.3" transform="rotate(-90 116.2 84.3)">C4</text>
<text x="118.7" y="84.3" transform="rotate(-90 118.7 84.3)">C5</text>
<text x="121.3" y="84.3" transform="rotate(-90 121.3 84.3)">C6</text>
<text x="123.8" y="84.3" transform="rotate(-90 123.8 84.3)">C7</text>
<text x="126.4" y="84.3" transform="rotate(-90 126.4 84.3)">C8</text>
<text x="128.9" y="84.3" transform="rotate(-90 128.9 84.3)">C9</text>
<text x="131.4" y="84.3" transform="rotate(-90 131.4 84.3)">Comma.</text>
<text x="167" y="84.3" transform="rotate(-90 167 84.3)">.Comma</text>
<text x="169.5" y="84.3" transform="rotate(-90 169.5 84.3)">C0</text>
<text x="172.1" y="84.3" transform="rotate(-90 172.1 84.3)">C1</text>
<text x="174.6" y="84.3" transform="rotate(-90 174.6 84.3)">C2</text>
<text x="177.2" y="84.3" transform="rotate(-90 177.2 84.3)">C3</text>
<text x="179.7" y="84.3" transform="rotate(-90 179.7 84.3)">C4</text>
<text x="182.2" y="84.3" transform="rotate(-90 182.2 84.3)">C5</text>
<text x="184.8" y="84.3" transform="rotate(-90 184.8 84.3)">C6</text>
<text x="187.3" y="84.3" transform="rotate(-90 187.3 84.3)">C7</text>
<text x="189.9" y="84.3" transform="rotate(-90 189.9 84.3)">C8</text>
<text x="192.4" y="84.3" transform="rotate(-90 192.4 84.3)">C9</text>
<text x="194.9" y="84.3" transform="rotate(-90 194.9 84.3)">Comma.</text>
<text x="211.5" y="84.3" transform="rotate(-90 211.5 84.3)">.Comma</text>
<text x="214" y="84.3" transform="rotate(-90 214 84.3)">C0</text>
<text x="216.5" y="84.3" transform="rotate(-90 216.5 84.3)">C1</text>
<text x="219.1" y="84.3" transform="rotate(-90 219.1 84.3)">C2</text>
<text x="221.6" y="84.3" transform="rotate(-90 221.6 84.3)">C3</text>
<text x="224.2" y="84.3" transform="rotate(-90 224.2 84.3)">C4</text>
<text x="226.7" y="84.3" transform="rotate(-90 226.7 84.3)">C5</text>
<text x="229.2" y="84.3" transform="rotate(-90 229.2 84.3)">C6</text>
<text x="231.8" y="84.3" transform="rotate(-90 231.8 84.3)">C7</text>
<text x="234.3" y="84.3" transform="rotate(-90 234.3 84.3)">C8</text>
<text x="236.9" y="84.3" transform="rotate(-90 236.9 84.3)">C9</text>
<text x="239.4" y="84.3" transform="rotate(-90 239.4 84.3)">Comma.</text>
<text x="135.8" y="112.1">VPP</text>
<text x="141" y="112.1">+5V</text>
<text x="243.7" y="112.1">VPP</text>
<text x="249" y="112.1">+5V</text>
<text x="70.5" y="119.2" transform="rotate(-90 70.5 119.2)">HVOut_1</text>
<text x="73" y="119.2" transform="rotate(-90 73 119.2)">HVOut_2</text>
<text x="75.6" y="119.2" transform="rotate(-90 75.6 119.2)">HVOut_3</text>
<text x="78.1" y="119.2" transform="rotate(-90 78.1 119.2)">HVOut_4</text>
<text x="80.6" y="119.2" transform="rotate(-90 80.6 119.2)">HVOut_5</text>
<text x="83.2" y="119.2" transform="rotate(-90 83.2 119.2)">HVOut_6</text>
<text x="85.7" y="119.2" transform="rotate(-90 85.7 119.2)">HVOut_7</text>
<text x="88.3" y="119.2" transform="rotate(-90 88.3 119.2)">HVOut_8</text>
<text x="90.8" y="119.2" transform="rotate(-90 90.8 119.2)">HVOut_9</text>
<text x="178.4" y="119.2" transform="rotate(-90 178.4 119.2)">HVOut_1</text>
<text x="181" y="119.2" transform="rotate(-90 181 119.2)">HVOut_2</text>
<text x="183.5" y="119.2" transform="rotate(-90 183.5 119.2)">HVOut_3</text>
<text x="186.1" y="119.2" transform="rotate(-90 186.1 119.2)">HVOut_4</text>
<text x="188.6" y="119.2" transform="rotate(-90 188.6 119.2)">HVOut_5</text>
<text x="191.1" y="119.2" transform="rotate(-90 191.1 119.2)">HVOut_6</text>
<text x="193.7" y="119.2" transform="rotate(-90 193.7 119.2)">HVOut_7</text>
<text x="196.2" y="119.2" transform="rotate(-90 196.2 119.2)">HVOut_8</text>
<text x="198.8" y="119.2" transform="rotate(-90 198.8 119.2)">HVOut_9</text>
<text x="93.3" y="120.2" transform="rotate(-90 93.3 120.2)">HVOut_10</text>
<text x="97.2" y="120.2" transform="rotate(-90 97.2 120.2)">HVOut_11</text>
<text x="99.7" y="120.2" transform="rotate(-90 99.7 120.2)">HVOut_12</text>
<text x="102.2" y="120.2" transform="rotate(-90 102.2 120.2)">HVOut_13</text>
<text x="104.8" y="120.2" transform="rotate(-90 104.8 120.2)">HVOut_14</text>
<text x="107.3" y="120.2" transform="rotate(-90 107.3 120.2)">HVOut_15</text>
<text x="109.9" y="120.2" transform="rotate(-90 109.9 120.2)">HVOut_16</text>
<text x="112.4" y="120.2" transform="rotate(-90 112.4 120.2)">HVOut_17</text>
<text x="114.9" y="120.2" transform="rotate(-90 114.9 120.2)">HVOut_18</text>
<text x="117.5" y="120.2" transform="rotate(-90 117.5 120.2)">HVOut_19</text>
<text x="120" y="120.2" transform="rotate(-90 120 120.2)">HVOut_20</text>
<text x="122.6" y="121.5">Vpp</text>
<text x="122.6" y="124.1">Vdd</text>
<text x="201.3" y="120.2" transform="rotate(-90 201.3 120.2)">HVOut_10</text>
<text x="205.1" y="120.2" transform="rotate(-90 205.1 120.2)">HVOut_11</text>
<text x="207.6" y="120.2" transform="rotate(-90 207.6 120.2)">HVOut_12</text>
<text x="210.2" y="120.2" transform="rotate(-90 210.2 120.2)">HVOut_13</text>
<text x="212.7" y="120.2" transform="rotate(-90 212.7 120.2)">HVOut_14</text>
<text x="215.3" y="120.2" transform="rotate(-90 215.3 120.2)">HVOut_15</text>
<text x="217.8" y="120.2" transform="rotate(-90 217.8 120.2)">HVOut_16</text>
<text x="220.3" y="120.2" transform="rotate(-90 220.3 120.2)">HVOut_17</text>
<text x="222.9" y="120.2" transform="rotate(-90 222.9 120.2)">HVOut_18</text>
<text x="225.4" y="120.2" transform="rotate(-90 225.4 120.2)">HVOut_19</text>
<text x="228" y="120.2" transform="rotate(-90 228 120.2)">HVOut_20</text>
<text x="230.6" y="121.5">Vpp</text>
<text x="230.6" y="124.1">Vdd</text>
<text x="70.5" y="128.8" transform="rotate(-90 70.5 128.8)">Data_in</text>
<text x="73" y="128.8" transform="rotate(-90 73 128.8)">Clock</text>
<text x="75.6" y="128.8" transform="rotate(-90 75.6 128.8)">Strobe</text>
<text x="78.1" y="128.8" transform="rotate(-90 78.1 128.8)">Blank</text>
<text x="80.6" y="128.8" transform="rotate(-90 80.6 128.8)">Data_out</text>
<text x="122" y="127.9">GND</text>
<text x="145.4" y="130.6">C6</text>
<text x="178.4" y="128.8" transform="rotate(-90 178.4 128.8)">Data_in</text>
<text x="181" y="128.8" transform="rotate(-90 181 128.8)">Clock</text>
<text x="183.5" y="128.8" transform="rotate(-90 183.5 128.8)">Strobe</text>
<text x="186.1" y="128.8" transform="rotate(-90 186.1 128.8)">Blank</text>
<text x="188.6" y="128.8" transform="rotate(-90 188.6 128.8)">Data_out</text>
<text x="230" y="127.9">GND</text>
<text x="253.3" y="130.6">C7</text>
<text x="145.6" y="132.9">100n</text>
<text x="253.6" y="132.9">100n</text>
<text x="75.6" y="143.8">GND</text>
<text x="85.5" y="143.9">TP1</text>
<text x="93.1" y="143.9">TP2</text>
<text x="100.7" y="143.9">TP3</text>
<text x="135.3" y="143.8">GND GND</text>
<text x="183.6" y="143.8">GND</text>
<text x="193.4" y="143.9">TP4</text>
<text x="243.3" y="143.8">GND GND</text>
</g>
<g font-size="1.8">
<text x="60.7" y="95.5" transform="rotate(-90 60.7 95.5)">A3</text>
<text x="63.2" y="95.5" transform="rotate(-90 63.2 95.5)">A0</text>
<text x="65.8" y="95.5" transform="rotate(-90 65.8 95.5)">A9</text>
<text x="68.3" y="95.5" transform="rotate(-90 68.3 95.5)">A8</text>
<text x="70.9" y="95.5" transform="rotate(-90 70.9 95.5)">A7</text>
<text x="73.4" y="95.5" transform="rotate(-90 73.4 95.5)">A6</text>
<text x="75.9" y="95.5" transform="rotate(-90 75.9 95.5)">A5</text>
<text x="78.5" y="95.5" transform="rotate(-90 78.5 95.5)">A4</text>
<text x="81" y="95.5" transform="rotate(-90 81 95.5)">A1</text>
<text x="83.6" y="95.5" transform="rotate(-90 83.6 95.5)">A2</text>
<text x="105.2" y="95.5" transform="rotate(-90 105.2 95.5)">B1</text>
<text x="107.7" y="95.5" transform="rotate(-90 107.7 95.5)">B8</text>
<text x="110.2" y="95.5" transform="rotate(-90 110.2 95.5)">B9</text>
<text x="112.8" y="95.5" transform="rotate(-90 112.8 95.5)">B0</text>
<text x="115.3" y="95.5" transform="rotate(-90 115.3 95.5)">B7</text>
<text x="117.9" y="95.5" transform="rotate(-90 117.9 95.5)">B6</text>
<text x="120.4" y="95.5" transform="rotate(-90 120.4 95.5)">B5</text>
<text x="122.9" y="95.5" transform="rotate(-90 122.9 95.5)">B4</text>
<text x="125.5" y="95.5" transform="rotate(-90 125.5 95.5)">B3</text>
<text x="128" y="95.5" transform="rotate(-90 128 95.5)">B2</text>
<text x="168.7" y="95.5" transform="rotate(-90 168.7 95.5)">C3</text>
<text x="171.2" y="95.5" transform="rotate(-90 171.2 95.5)">C0</text>
<text x="173.7" y="95.5" transform="rotate(-90 173.7 95.5)">C9</text>
<text x="176.3" y="95.5" transform="rotate(-90 176.3 95.5)">C8</text>
<text x="178.8" y="95.5" transform="rotate(-90 178.8 95.5)">C7</text>
<text x="181.4" y="95.5" transform="rotate(-90 181.4 95.5)">C6</text>
<text x="183.9" y="95.5" transform="rotate(-90 183.9 95.5)">C5</text>
<text x="186.4" y="95.5" transform="rotate(-90 186.4 95.5)">C4</text>
<text x="189" y="95.5" transform="rotate(-90 189 95.5)">C1</text>
<text x="191.5" y="95.5" transform="rotate(-90 191.5 95.5)">C2</text>
<text x="213.1" y="95.5" transform="rotate(-90 213.1 95.5)">D1</text>
<text x="215.6" y="95.5" transform="rotate(-90 215.6 95.5)">D8</text>
<text x="218.2" y="95.5" transform="rotate(-90 218.2 95.5)">D9</text>
<text x="220.7" y="95.5" transform="rotate(-90 220.7 95.5)">D0</text>
<text x="223.3" y="95.5" transform="rotate(-90 223.3 95.5)">D7</text>
<text x="225.8" y="95.5" transform="rotate(-90 225.8 95.5)">D6</text>
<text x="228.3" y="95.5" transform="rotate(-90 228.3 95.5)">D5</text>
<text x="230.9" y="95.5" transform="rotate(-90 230.9 95.5)">D4</text>
<text x="233.4" y="95.5" transform="rotate(-90 233.4 95.5)">D3</text>
<text x="236" y="95.5" transform="rotate(-90 236 95.5)">D2</text>
<text x="69.6" y="102.8" transform="rotate(-90 69.6 102.8)">A1</text>
<text x="72.1" y="102.8" transform="rotate(-90 72.1 102.8)">A2</text>
<text x="74.7" y="102.8" transform="rotate(-90 74.7 102.8)">A3</text>
<text x="77.2" y="102.8" transform="rotate(-90 77.2 102.8)">A4</text>
<text x="79.8" y="102.8" transform="rotate(-90 79.8 102.8)">A5</text>
<text x="82.3" y="102.8" transform="rotate(-90 82.3 102.8)">B6</text>
<text x="84.8" y="102.8" transform="rotate(-90 84.8 102.8)">B7</text>
<text x="87.4" y="102.8" transform="rotate(-90 87.4 102.8)">B8</text>
<text x="89.9" y="102.8" transform="rotate(-90 89.9 102.8)">B9</text>
<text x="92.5" y="102.8" transform="rotate(-90 92.5 102.8)">B0</text>
<text x="96.3" y="102.8" transform="rotate(-90 96.3 102.8)">B1</text>
<text x="98.8" y="102.8" transform="rotate(-90 98.8 102.8)">B2</text>
<text x="101.3" y="102.8" transform="rotate(-90 101.3 102.8)">B3</text>
<text x="103.9" y="102.8" transform="rotate(-90 103.9 102.8)">B4</text>
<text x="106.4" y="102.8" transform="rotate(-90 106.4 102.8)">B5</text>
<text x="109" y="102.8" transform="rotate(-90 109 102.8)">A6</text>
<text x="111.5" y="102.8" transform="rotate(-90 111.5 102.8)">A7</text>
<text x="114" y="102.8" transform="rotate(-90 114 102.8)">A8</text>
<text x="116.6" y="102.8" transform="rotate(-90 116.6 102.8)">A9</text>
<text x="119.1" y="102.8" transform="rotate(-90 119.1 102.8)">A0</text>
<text x="177.5" y="102.8" transform="rotate(-90 177.5 102.8)">C1</text>
<text x="180.1" y="102.8" transform="rotate(-90 180.1 102.8)">C2</text>
<text x="182.6" y="102.8" transform="rotate(-90 182.6 102.8)">C3</text>
<text x="185.2" y="102.8" transform="rotate(-90 185.2 102.8)">C4</text>
<text x="187.7" y="102.8" transform="rotate(-90 187.7 102.8)">C5</text>
<text x="190.2" y="102.8" transform="rotate(-90 190.2 102.8)">D6</text>
<text x="192.8" y="102.8" transform="rotate(-90 192.8 102.8)">D7</text>
<text x="195.3" y="102.8" transform="rotate(-90 195.3 102.8)">D8</text>
<text x="197.9" y="102.8" transform="rotate(-90 197.9 102.8)">D9</text>
<text x="200.4" y="102.8" transform="rotate(-90 200.4 102.8)">D0</text>
<text x="204.2" y="102.8" transform="rotate(-90 204.2 102.8)">D1</text>
<text x="206.8" y="102.8" transform="rotate(-90 206.8 102.8)">D2</text>
<text x="209.3" y="102.8" transform="rotate(-90 209.3 102.8)">D3</text>
<text x="211.8" y="102.8" transform="rotate(-90 211.8 102.8)">D4</text>
<text x="214.4" y="102.8" transform="rotate(-90 214.4 102.8)">D5</text>
<text x="216.9" y="102.8" transform="rotate(-90 216.9 102.8)">C6</text>
<text x="219.5" y="102.8" transform="rotate(-90 219.5 102.8)">C7</text>
<text x="222" y="102.8" transform="rotate(-90 222 102.8)">C8</text>
<text x="224.5" y="102.8" transform="rotate(-90 224.5 102.8)">C9</text>
<text x="227.1" y="102.8" transform="rotate(-90 227.1 102.8)">C0</text>
<text x="53.3" y="147.3">HVDATA</text>
<text x="53.3" y="149.9">HVCLOCK</text>
<text x="53.3" y="152.4">HVSTROBE</text>
</g>
<g font-size="1.8" fill="#848400">
<text x="41.9" y="148.2">HVDATA</text>
<text x="39.4" y="153.3">HVSTROBE</text>
<text x="40.5" y="150.7">HVCLOCK</text>
</g>
</svg>
